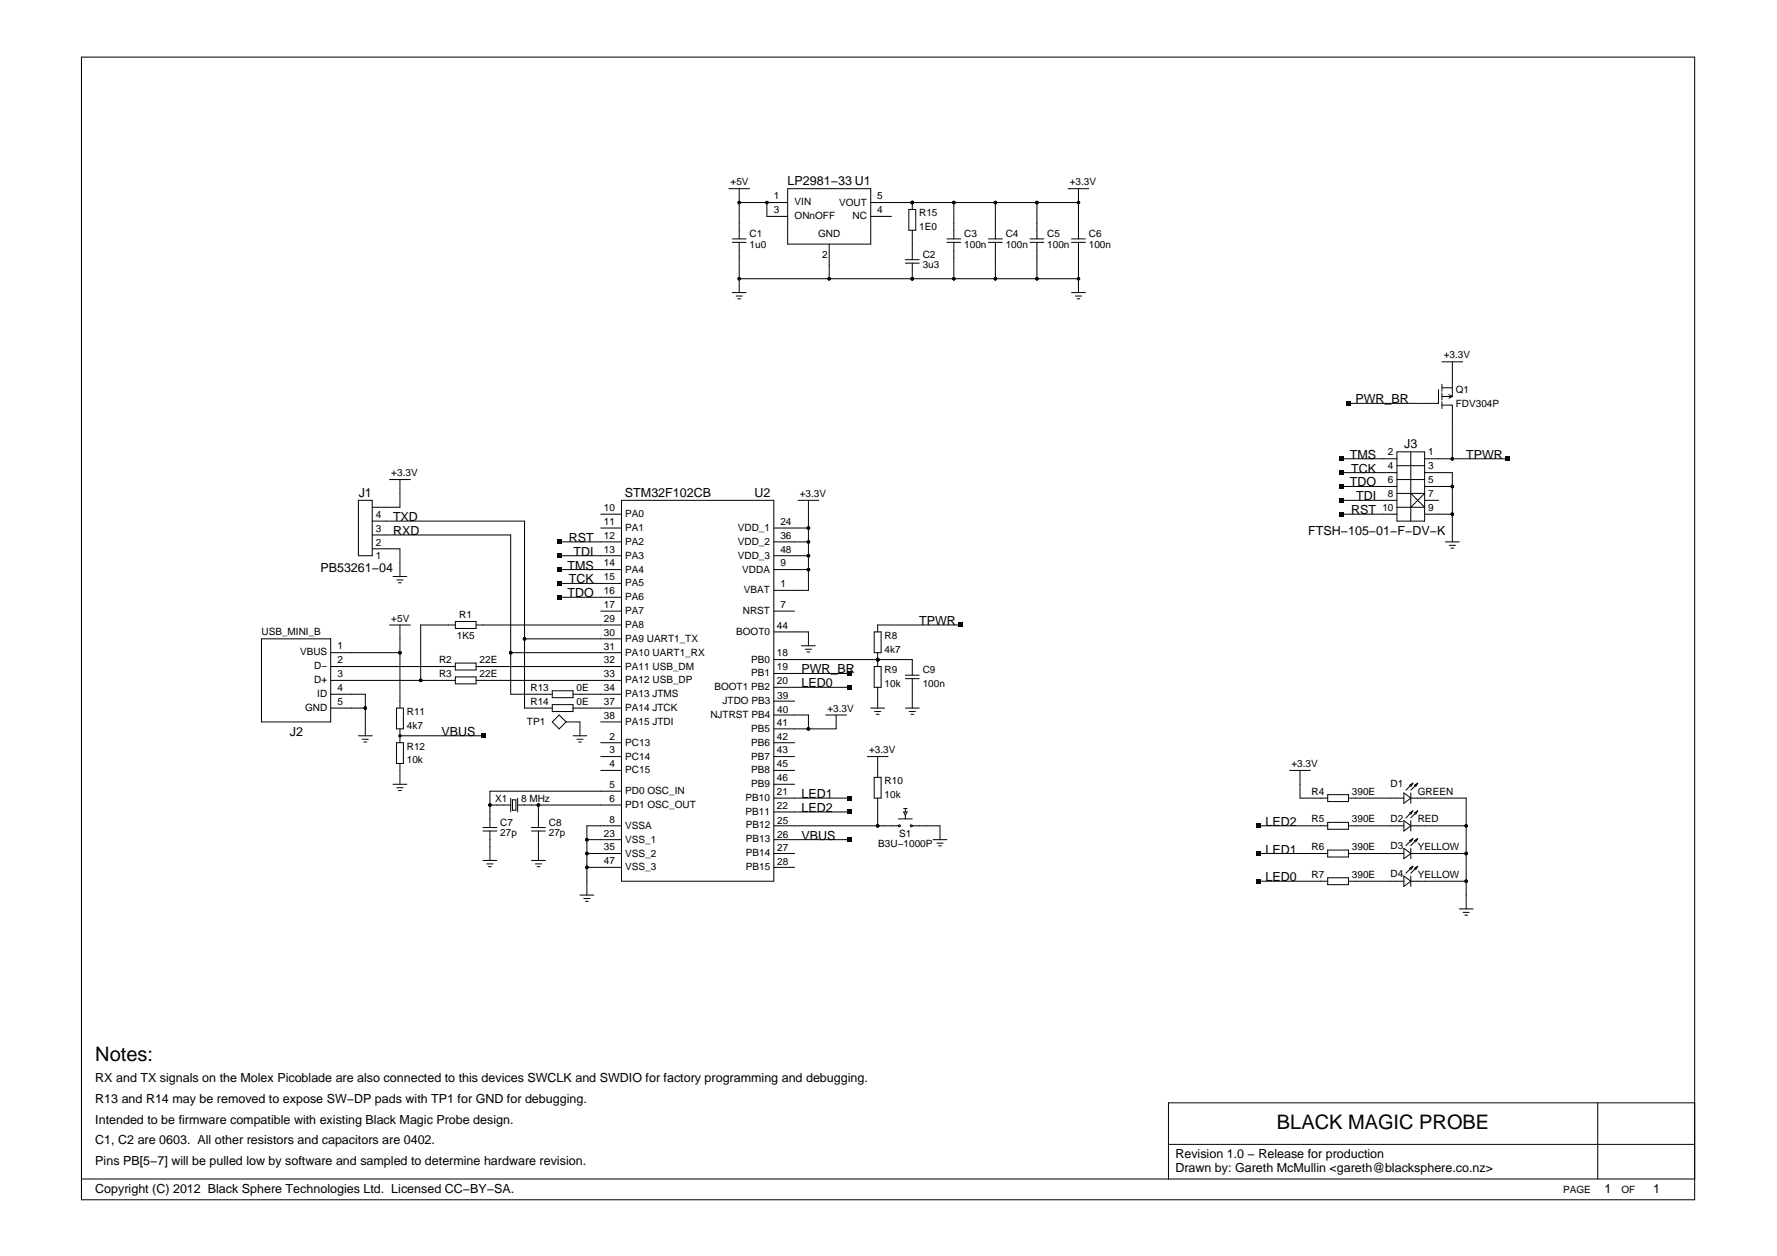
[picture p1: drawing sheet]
<svg xmlns="http://www.w3.org/2000/svg" width="297mm" height="210mm" viewBox="0 0 297 210" stroke-linecap="round" stroke-linejoin="round" font-family="sans-serif">
<g fill="none" stroke="#000" stroke-width=".17">
<path d="M13.6 9.5h269.7v191h-269.7zM121.8 31.5h3.5M122.4 39.9h2.3M123.6 31.5v8.4M123.6 33.9h8.1M128.2 33.9v2.3h3.5M131.7 31.5h13.9v9.3h-13.9zM145.6 33.9h34.7M145.6 36.2h3.4M151.9 35h1.2v3.5h-1.2zM152.5 33.9v1.1M152.5 38.5v4.9"/>
<path d="M158.3 39.9h2.3M159.4 33.9v6M165.2 39.9h2.3M166.4 33.9v6M172.2 39.9h2.3M173.3 33.9v6M178.5 31.5h3.5M179.1 39.9h2.3M180.3 31.5v8.4M122.4 48.9h2.3M122.4 40.5h2.3M123 49.5h1.1"/>
<path d="M123.3 49.9h.5M123.6 40.5v8.4M123.6 46.6h56.7M138.6 40.8v5.8M151.3 44h2.4M151.3 43.4h2.4M152.5 44v2.6M158.3 40.5h2.3M159.4 40.5v6.1M165.2 40.5h2.3M166.4 40.5v6.1M172.2 40.5h2.3"/>
<path d="M173.3 40.5v6.1M179.1 48.9h2.3M179.1 40.5h2.3M179.8 49.5h1M180 49.9h.5M180.3 40.5v8.4M224.3 76.7h9.2M224.3 79h9.2M233.5 77.8h4.6M233.5 75.5h4.6v11.6h-4.6zM235.8 75.5v11.6M238.1 76.7h13.9"/>
<path d="M238.1 79h4.7v11.6M240.5 65.1v2.3h-15.1M241 67.7h1.8v9M241 64.8h1.8M241 66.3h1.8M241 64.2v1.2M241 65.7v1.1M241 67.1v1.2M241 60.5h3.5M242.2 66l.6 .3M242.8 60.5v5.8M242.8 66.3l-.6 .2"/>
<path d="M59.9 83.6h2.3v9.3h-2.3zM62.2 87.1h25.5v31.2h4.6M62.2 89.4h23.2v26.6h6.9M62.2 91.7h4.7v4.6M65.1 80.1h3.5M65.7 96.3h2.3M66.3 96.9h1.1M66.6 97.4h.5M66.9 80.1v4.7h-4.7M93.5 92.9h10.4M93.5 99.8h10.4M93.5 97.5h10.4"/>
<path d="M93.5 95.2h10.4M93.5 90.6h10.4M100.4 88.2h3.5M100.4 85.9h3.5M103.9 83.6h25.4v63.7h-25.4zM129.3 92.9h5.8M129.3 88.2h5.8M129.3 95.2h5.8M129.3 90.6h5.8M133.4 83.6h3.5M135.1 83.6v15.1h-5.8M224.3 85.9h9.2"/>
<path d="M224.3 83.6h9.2M224.3 81.3h9.2M233.5 80.1h4.6M233.5 82.5h4.6l-2.3 2.3M235.8 82.5l2.3 2.3h-4.6M238.1 85.9h4.7M238.1 83.6h2.4M238.1 81.3h4.7M241.6 90.6h2.3M242.2 91.1h1.1M242.5 91.6h.5M43.7 106.8h11.6v13.9h-11.6z"/>
<path d="M55.3 118.3h5.8M55.3 116h5.8v7M55.3 113.7h20.8M55.3 111.4h20.8M55.3 109.1h11.6M65.1 104.4h3.5M66.3 118.3h1.1v3.5h-1.1zM66.9 104.4v13.9M76.1 104.4h-5.8v9.3M76.1 110.8h3.5v1.2h-3.5zM76.1 103.9h3.5v1.1h-3.5zM76.1 113.1h3.5v1.2h-3.5z"/>
<path d="M79.6 113.7h24.3M79.6 111.4h24.3M79.6 104.4h24.3M85.4 109.1h18.5M87.7 106.8h16.2M92.3 117.8h3.5v1.1h-3.5zM92.3 115.4h3.5v1.2h-3.5zM93.5 119.5l1.1 1.2-1.1 1.1-1.2-1.1zM95.8 118.3h8.1M95.8 116h8.1M100.4 102.1h3.5M129.3 105.6h5.8v2.3"/>
<path d="M129.3 119.5h5.8v2.3M129.3 117.2h3.5M129.3 114.9h12.8M129.3 112.5h12.8M129.3 110.2h23.2v2.6M129.3 102.1h3.5M134 107.9h2.3M134.6 108.5h1.1M134.9 109h.5M138 119.5h3.5M139.8 119.5v2.3h-10.5M145.6 118.3h2.3"/>
<path d="M146.1 105.6h1.2v3.5h-1.2zM146.1 111.4h1.2v3.5h-1.2zM146.2 118.9h1M146.5 119.4h.4M146.7 109.1v2.3M146.7 114.9v3.4M151.3 118.3h2.4M151.3 112.8h2.4M151.3 113.4h2.4M152 118.9h1M152.3 119.4h.4M152.5 113.4v4.9"/>
<path d="M160.6 104.4h-13.9v1.2M59.9 123h2.3M60.5 123.5h1.1M60.8 124h.5M65.7 131.1h2.3M66.3 124.1h1.1v3.5h-1.1zM66.3 131.6h1.1M66.6 132.1h.5M66.9 123h13.8M66.9 121.8v2.3M66.9 127.6v3.5M80.7 138.3h2.4"/>
<path d="M80.7 138.9h2.4M81.9 134.5h3.5M81.9 138.9v4.9M85.4 133.4v2.3M85.7 133.7h.5v1.7h-.5zM86.5 134.5h17.4M86.5 133.4v2.3M88.8 138.3h2.4M88.8 138.9h2.4M90 134.5v3.8M90 138.9v4.9M94.6 120.7h2.3v2.3"/>
<path d="M95.8 123h2.3M96.4 123.5h1.1M96.7 124h.5M100.4 128.8h3.5M100.4 126.4h3.5M100.4 124.1h3.5M100.4 120.7h3.5M103.9 138h-5.8v11.6M103.9 132.2h-22v6.1M129.3 131.1h3.5M129.3 128.8h3.5M129.3 126.4h3.5"/>
<path d="M129.3 124.1h3.5M129.3 135.7h12.8M129.3 133.4h12.8M129.3 138h20.9M145 126.4h3.4M146.1 129.9h1.2v3.5h-1.2zM146.7 126.4v3.5M146.7 133.4v4.6M150.2 136.9h2.3M151 135.7h.6l-.3 .6zM151 135.1h.6M151.3 135.1v.6"/>
<path d="M151.3 136.3v.6M152.5 138h4.6v2.3M210.4 138h11.5M215.6 128.8h3.4M217.3 128.8v4.6h4.6M221.9 132.8h3.5v1.2h-3.5zM221.9 137.4h3.5v1.2h-3.5zM225.4 133.4h9.3M225.4 138h9.3M234.7 132.5l1.1 .9-1.1 .8zM234.7 137.1l1.1 .9-1.1 .9zM235.8 133.4h9.3v18.5"/>
<path d="M235.8 138h9.3M235.8 132.5v1.7M235.8 137.1v1.8M236.2 130.9l-.4 .6M236.2 130.9l-.6 .3M236.2 130.9l-1.2 1.2M236.2 135.5l-.4 .6M236.2 135.5l-.6 .4M236.2 135.5l-1.2 1.2M237 130.9l-.4 .6M237 130.9l-.6 .3M237 130.9l-1.2 1.2"/>
<path d="M237 135.5l-.4 .6M237 135.5l-.6 .4M237 135.5l-1.2 1.2M80.7 143.8h2.4M81.4 144.4h1M81.7 144.8h.4M88.8 143.8h2.4M89.5 144.4h1M89.8 144.8h.4M96.9 149.6h2.4M97.6 150.2h1M97.9 150.6h.4"/>
<path d="M98.1 145h5.8M98.1 140.3h5.8M98.1 142.6h5.8M129.3 145h3.5M129.3 140.3h12.8M129.3 142.6h3.5M156 140.3h2.3M156.6 140.9h1M156.9 141.4h.5M210.4 142.6h11.5M210.4 147.3h11.5M221.9 142.1h3.5v1.1h-3.5z"/>
<path d="M221.9 146.7h3.5v1.1h-3.5zM225.4 142.6h9.3M225.4 147.3h9.3M234.7 141.8l1.1 .8-1.1 .9zM234.7 146.4l1.1 .9-1.1 .8zM235.8 142.6h9.3M235.8 147.3h9.3M235.8 141.8v1.7M235.8 146.4v1.7M236.2 140.2l-.4 .5M236.2 140.2l-.6 .3M236.2 140.2l-1.2 1.1"/>
<path d="M236.2 144.8l-.4 .6M236.2 144.8l-.6 .3M236.2 144.8l-1.2 1.1M237 140.2l-.4 .5M237 140.2l-.6 .3M237 140.2l-1.2 1.1M237 144.8l-.4 .6M237 144.8l-.6 .3M237 144.8l-1.2 1.1M243.9 151.9h2.3M244.6 152.5h1M244.9 152.9h.4"/>
<path d="M13.6 197h269.7M195.3 191.2h88M267.1 184.3v12.7M283.3 184.3h-88v12.7"/>
<circle cx="150.3" cy="138" r=".16"/>
<circle cx="152.3" cy="138" r=".16"/>
</g>
<g fill="#000">
<path d="M223.9 76.3h.7v.7h-.7zM223.9 78.6h.7v.7h-.7zM225.1 67.1h.7v.7h-.7zM251.7 76.3h.7v.7h-.7zM93.1 90.2h.7v.7h-.7zM93.1 92.5h.7v.7h-.7zM93.1 94.8h.7v.7h-.7zM93.1 97.2h.7v.7h-.7zM93.1 99.5h.7v.7h-.7zM223.9 81h.7v.6h-.7zM223.9 83.3h.7v.7h-.7zM223.9 85.6h.7v.7h-.7z"/>
<path d="M141.7 114.5h.7v.7h-.7zM141.7 112.2h.7v.7h-.7zM160.3 104.1h.6v.7h-.6zM80.4 122.6h.7v.7h-.7zM141.7 133h.7v.7h-.7zM141.7 135.3h.7v.7h-.7zM141.7 140h.7v.7h-.7zM210 137.7h.7v.7h-.7zM210 146.9h.7v.7h-.7zM210 142.3h.7v.7h-.7z"/>
<circle cx="123.6" cy="33.9" r=".29"/>
<circle cx="128.2" cy="33.9" r=".29"/>
<circle cx="152.5" cy="33.9" r=".29"/>
<circle cx="159.4" cy="33.9" r=".29"/>
<circle cx="166.4" cy="33.9" r=".29"/>
<circle cx="173.3" cy="33.9" r=".29"/>
<circle cx="180.3" cy="33.9" r=".29"/>
<circle cx="123.6" cy="46.6" r=".29"/>
<circle cx="138.6" cy="46.6" r=".29"/>
<circle cx="152.5" cy="46.6" r=".29"/>
<circle cx="159.4" cy="46.6" r=".29"/>
<circle cx="166.4" cy="46.6" r=".29"/>
<circle cx="173.3" cy="46.6" r=".29"/>
<circle cx="180.3" cy="46.6" r=".29"/>
<circle cx="242.8" cy="76.7" r=".29"/>
<circle cx="135.1" cy="92.9" r=".29"/>
<circle cx="135.1" cy="95.2" r=".29"/>
<circle cx="135.1" cy="88.2" r=".29"/>
<circle cx="135.1" cy="90.6" r=".29"/>
<circle cx="242.8" cy="85.9" r=".29"/>
<circle cx="242.8" cy="81.3" r=".29"/>
<circle cx="61.1" cy="118.3" r=".29"/>
<circle cx="66.9" cy="109.1" r=".29"/>
<circle cx="70.3" cy="113.7" r=".29"/>
<circle cx="85.4" cy="109.1" r=".29"/>
<circle cx="87.7" cy="106.8" r=".29"/>
<circle cx="146.7" cy="110.2" r=".29"/>
<circle cx="66.9" cy="123" r=".29"/>
<circle cx="81.9" cy="134.5" r=".29"/>
<circle cx="90" cy="134.5" r=".29"/>
<circle cx="135.1" cy="121.8" r=".29"/>
<circle cx="146.7" cy="138" r=".29"/>
<circle cx="245.1" cy="138" r=".29"/>
<circle cx="98.1" cy="145" r=".29"/>
<circle cx="98.1" cy="142.6" r=".29"/>
<circle cx="98.1" cy="140.3" r=".29"/>
<circle cx="245.1" cy="142.6" r=".29"/>
<circle cx="245.1" cy="147.3" r=".29"/>
</g>
<g font-size="3.3">
<text x="15.9" y="177.4">Notes:</text>
<text x="213.5" y="188.7">BLACK MAGIC PROBE</text>
</g>
<g font-size="2.1">
<text x="131.7" y="31">LP2981−33 U1</text>
<text x="226.6" y="67.4">PWR_BR</text>
<text x="225.6" y="76.7">TMS</text>
<text x="234.7" y="74.9">J3</text>
<text x="245.1" y="76.7">TPWR</text>
<text x="60" y="83">J1</text>
<text x="104.5" y="83">STM32F102CB</text>
<text x="126.1" y="83">U2</text>
<text x="225.6" y="81.3">TDO</text>
<text x="225.9" y="79">TCK</text>
<text x="226.7" y="83.6">TDI</text>
<text x="65.7" y="89.4">RXD</text>
<text x="65.7" y="87.1">TXD</text>
<text x="218.7" y="89.4">FTSH−105−01−F−DV−K</text>
<text x="225.9" y="85.9">RST</text>
<text x="53.6" y="95.6">PB53261−04</text>
<text x="94.8" y="95.2">TMS</text>
<text x="95.1" y="90.6">RST</text>
<text x="95.9" y="92.9">TDI</text>
<text x="94.8" y="99.8">TDO</text>
<text x="95.1" y="97.5">TCK</text>
<text x="153.7" y="104.4">TPWR</text>
<text x="134" y="112.5">PWR_BR</text>
<text x="134" y="114.9">LED0</text>
<text x="48.4" y="123">J2</text>
<text x="73.8" y="123">VBUS</text>
<text x="134" y="133.4">LED1</text>
<text x="134" y="135.7">LED2</text>
<text x="134" y="140.3">VBUS</text>
<text x="211.5" y="142.6">LED1</text>
<text x="211.5" y="138">LED2</text>
<text x="211.5" y="147.3">LED0</text>
<text x="15.9" y="180.8">RX and TX signals on the Molex Picoblade are also connected to this devices SWCLK and SWDIO for factory programming and debugging.</text>
<text x="15.9" y="184.3">R13 and R14 may be removed to expose SW−DP pads with TP1 for GND for debugging.</text>
<text x="15.9" y="191.2">C1, C2 are 0603. All other resistors and capacitors are 0402.</text>
<text x="15.9" y="187.8">Intended to be firmware compatible with existing Black Magic Probe design.</text>
<text x="15.9" y="194.7">Pins PB[5−7] will be pulled low by software and sampled to determine hardware revision.</text>
<text x="196.5" y="195.9">Drawn by: Gareth McMullin &lt;gareth@blacksphere.co.nz&gt;</text>
<text x="196.5" y="193.6">Revision 1.0 − Release for production</text>
<text x="15.9" y="199.4">Copyright (C) 2012 Black Sphere Technologies Ltd. Licensed CC−BY−SA.</text>
<text x="268.2" y="199.4">1</text>
<text x="276.3" y="199.4">1</text>
</g>
<g font-size="1.7">
<text x="122.1" y="31">+5V</text>
<text x="129.3" y="35.6">3</text>
<text x="129.3" y="33.3">1</text>
<text x="132.8" y="34.3">VIN</text>
<text x="140.3" y="34.4">VOUT</text>
<text x="146.7" y="35.6">4</text>
<text x="146.7" y="33.3">5</text>
<text x="178.8" y="31">+3.3V</text>
<text x="125.3" y="39.6">C1</text>
<text x="125.3" y="41.4">1u0</text>
<text x="132.8" y="36.6">ONnOFF</text>
<text x="136.8" y="39.6">GND</text>
<text x="142.5" y="36.7">NC</text>
<text x="153.7" y="36.2">R15</text>
<text x="153.7" y="38.5">1E0</text>
<text x="161.2" y="39.6">C3</text>
<text x="161.2" y="41.4">100n</text>
<text x="168.1" y="39.6">C4</text>
<text x="168.1" y="41.4">100n</text>
<text x="175.1" y="39.6">C5</text>
<text x="175.1" y="41.4">100n</text>
<text x="182" y="39.6">C6</text>
<text x="182" y="41.4">100n</text>
<text x="137.5" y="43.1">2</text>
<text x="154.2" y="43.1">C2</text>
<text x="154.2" y="44.8">3u3</text>
<text x="241.3" y="59.9">+3.3V</text>
<text x="243.3" y="65.7">Q1</text>
<text x="243.3" y="68">FDV304P</text>
<text x="232" y="76.1">2</text>
<text x="238.7" y="76.1">1</text>
<text x="65.4" y="79.6">+3.3V</text>
<text x="133.7" y="83">+3.3V</text>
<text x="232" y="78.4">4</text>
<text x="232" y="83">8</text>
<text x="232" y="80.7">6</text>
<text x="238.7" y="78.4">3</text>
<text x="238.7" y="80.7">5</text>
<text x="238.7" y="83">7</text>
<text x="62.8" y="88.9">3</text>
<text x="62.8" y="86.5">4</text>
<text x="100.9" y="87.7">11</text>
<text x="100.9" y="85.4">10</text>
<text x="104.5" y="88.7">PA1</text>
<text x="104.5" y="86.4">PA0</text>
<text x="123.3" y="88.7">VDD_1</text>
<text x="130.4" y="87.7">24</text>
<text x="231.1" y="85.4">10</text>
<text x="238.7" y="85.4">9</text>
<text x="62.8" y="91.2">2</text>
<text x="62.8" y="93.5">1</text>
<text x="100.9" y="92.4">13</text>
<text x="100.9" y="94.7">14</text>
<text x="100.9" y="90">12</text>
<text x="104.5" y="93.4">PA3</text>
<text x="104.5" y="95.7">PA4</text>
<text x="104.5" y="91.1">PA2</text>
<text x="123.3" y="93.4">VDD_3</text>
<text x="123.3" y="91.1">VDD_2</text>
<text x="124.1" y="95.7">VDDA</text>
<text x="130.4" y="94.7">9</text>
<text x="130.4" y="92.4">48</text>
<text x="130.4" y="90">36</text>
<text x="100.9" y="101.6">17</text>
<text x="100.9" y="99.3">16</text>
<text x="100.9" y="97">15</text>
<text x="104.5" y="100.3">PA6</text>
<text x="104.5" y="98">PA5</text>
<text x="124.3" y="99.2">VBAT</text>
<text x="130.4" y="101.6">7</text>
<text x="130.4" y="98.1">1</text>
<text x="43.7" y="106.2">USB_MINI_B</text>
<text x="65.4" y="103.9">+5V</text>
<text x="76.4" y="106.8">1K5</text>
<text x="76.8" y="103.3">R1</text>
<text x="100.9" y="106.2">30</text>
<text x="100.9" y="103.9">29</text>
<text x="104.5" y="102.6">PA7</text>
<text x="104.5" y="107.3">PA9 UART1_TX</text>
<text x="104.5" y="104.9">PA8</text>
<text x="123" y="106.1">BOOT0</text>
<text x="124.2" y="102.6">NRST</text>
<text x="129.9" y="105.1">44</text>
<text x="147.9" y="106.8">R8</text>
<text x="50.1" y="109.5">VBUS</text>
<text x="52.5" y="111.8">D−</text>
<text x="56.4" y="110.8">2</text>
<text x="56.4" y="113.1">3</text>
<text x="56.4" y="108.5">1</text>
<text x="73.4" y="110.8">R2</text>
<text x="73.4" y="113.1">R3</text>
<text x="80.2" y="110.8">22E</text>
<text x="80.2" y="113.1">22E</text>
<text x="100.9" y="113.2">33</text>
<text x="100.9" y="110.9">32</text>
<text x="100.9" y="108.6">31</text>
<text x="104.5" y="111.9">PA11 USB_DM</text>
<text x="104.5" y="109.6">PA10 UART1_RX</text>
<text x="125.6" y="113">PB1</text>
<text x="125.6" y="110.7">PB0</text>
<text x="129.9" y="112">19</text>
<text x="129.9" y="109.7">18</text>
<text x="147.9" y="109.1">4k7</text>
<text x="147.9" y="112.5">R9</text>
<text x="154.2" y="112.5">C9</text>
<text x="51" y="118.8">GND</text>
<text x="52.5" y="114.1">D+</text>
<text x="53" y="116.5">ID</text>
<text x="56.4" y="115.4">4</text>
<text x="56.4" y="117.8">5</text>
<text x="68" y="119.5">R11</text>
<text x="88.7" y="115.4">R13</text>
<text x="88.7" y="117.8">R14</text>
<text x="96.4" y="115.4">0E</text>
<text x="96.4" y="117.8">0E</text>
<text x="100.9" y="117.8">37</text>
<text x="100.9" y="115.5">34</text>
<text x="104.5" y="118.8">PA14 JTCK</text>
<text x="104.5" y="116.5">PA13 JTMS</text>
<text x="104.5" y="114.2">PA12 USB_DP</text>
<text x="118.7" y="119.9">NJTRST PB4</text>
<text x="119.4" y="115.4">BOOT1 PB2</text>
<text x="120.8" y="117.6">JTDO PB3</text>
<text x="129.9" y="114.3">20</text>
<text x="129.9" y="116.8">39</text>
<text x="129.9" y="119.1">40</text>
<text x="138.3" y="118.9">+3.3V</text>
<text x="147.9" y="114.9">10k</text>
<text x="154.2" y="114.9">100n</text>
<text x="68" y="121.8">4k7</text>
<text x="68" y="125.3">R12</text>
<text x="88.1" y="121.1">TP1</text>
<text x="100.9" y="120.1">38</text>
<text x="101.9" y="125.9">3</text>
<text x="101.9" y="123.6">2</text>
<text x="104.5" y="121.1">PA15 JTDI</text>
<text x="104.5" y="124.6">PC13</text>
<text x="125.6" y="124.6">PB6</text>
<text x="125.6" y="122.3">PB5</text>
<text x="129.9" y="125.9">43</text>
<text x="129.9" y="123.6">42</text>
<text x="129.9" y="121.3">41</text>
<text x="145.3" y="125.9">+3.3V</text>
<text x="68" y="127.6">10k</text>
<text x="101.9" y="131.7">5</text>
<text x="101.9" y="128.2">4</text>
<text x="104.5" y="126.9">PC14</text>
<text x="104.5" y="129.3">PC15</text>
<text x="125.6" y="131.6">PB9</text>
<text x="125.6" y="129.2">PB8</text>
<text x="125.6" y="126.9">PB7</text>
<text x="129.9" y="130.5">46</text>
<text x="129.9" y="128.2">45</text>
<text x="147.9" y="131.1">R10</text>
<text x="215.9" y="128.2">+3.3V</text>
<text x="232.4" y="131.5">D1</text>
<text x="82.7" y="134">X1</text>
<text x="87.1" y="134">8 MHz</text>
<text x="101.9" y="137.5">8</text>
<text x="101.9" y="134">6</text>
<text x="104.5" y="135">PD1 OSC_OUT</text>
<text x="104.5" y="132.7">PD0 OSC_IN</text>
<text x="124.6" y="136.2">PB11</text>
<text x="124.6" y="133.9">PB10</text>
<text x="129.9" y="135.2">22</text>
<text x="129.9" y="132.9">21</text>
<text x="129.9" y="137.7">25</text>
<text x="147.9" y="133.4">10k</text>
<text x="219.2" y="132.8">R4</text>
<text x="219.2" y="137.4">R5</text>
<text x="226" y="132.8">390E</text>
<text x="226" y="137.4">390E</text>
<text x="232.4" y="137.3">D2</text>
<text x="237" y="132.8">GREEN</text>
<text x="237" y="137.4">RED</text>
<text x="83.6" y="138">C7</text>
<text x="83.6" y="139.7">27p</text>
<text x="91.7" y="138">C8</text>
<text x="91.7" y="139.7">27p</text>
<text x="100.9" y="139.8">23</text>
<text x="100.9" y="142.1">35</text>
<text x="104.5" y="140.8">VSS_1</text>
<text x="104.5" y="138.5">VSSA</text>
<text x="104.5" y="143.1">VSS_2</text>
<text x="124.7" y="143.1">PB14</text>
<text x="124.7" y="140.8">PB13</text>
<text x="124.7" y="138.4">PB12</text>
<text x="129.9" y="142.3">27</text>
<text x="129.9" y="140">26</text>
<text x="146.8" y="141.5">B3U−1000P</text>
<text x="150.3" y="139.8">S1</text>
<text x="219.2" y="142.1">R6</text>
<text x="226" y="142.1">390E</text>
<text x="232.4" y="141.9">D3</text>
<text x="237" y="142.1">YELLOW</text>
<text x="100.9" y="144.4">47</text>
<text x="104.5" y="145.5">VSS_3</text>
<text x="124.7" y="145.4">PB15</text>
<text x="129.9" y="144.6">28</text>
<text x="219.2" y="146.7">R7</text>
<text x="226" y="146.7">390E</text>
<text x="232.4" y="146.5">D4</text>
<text x="237" y="146.7">YELLOW</text>
<text x="261.3" y="199.4">PAGE</text>
<text x="271" y="199.4">OF</text>
</g>
</svg>
